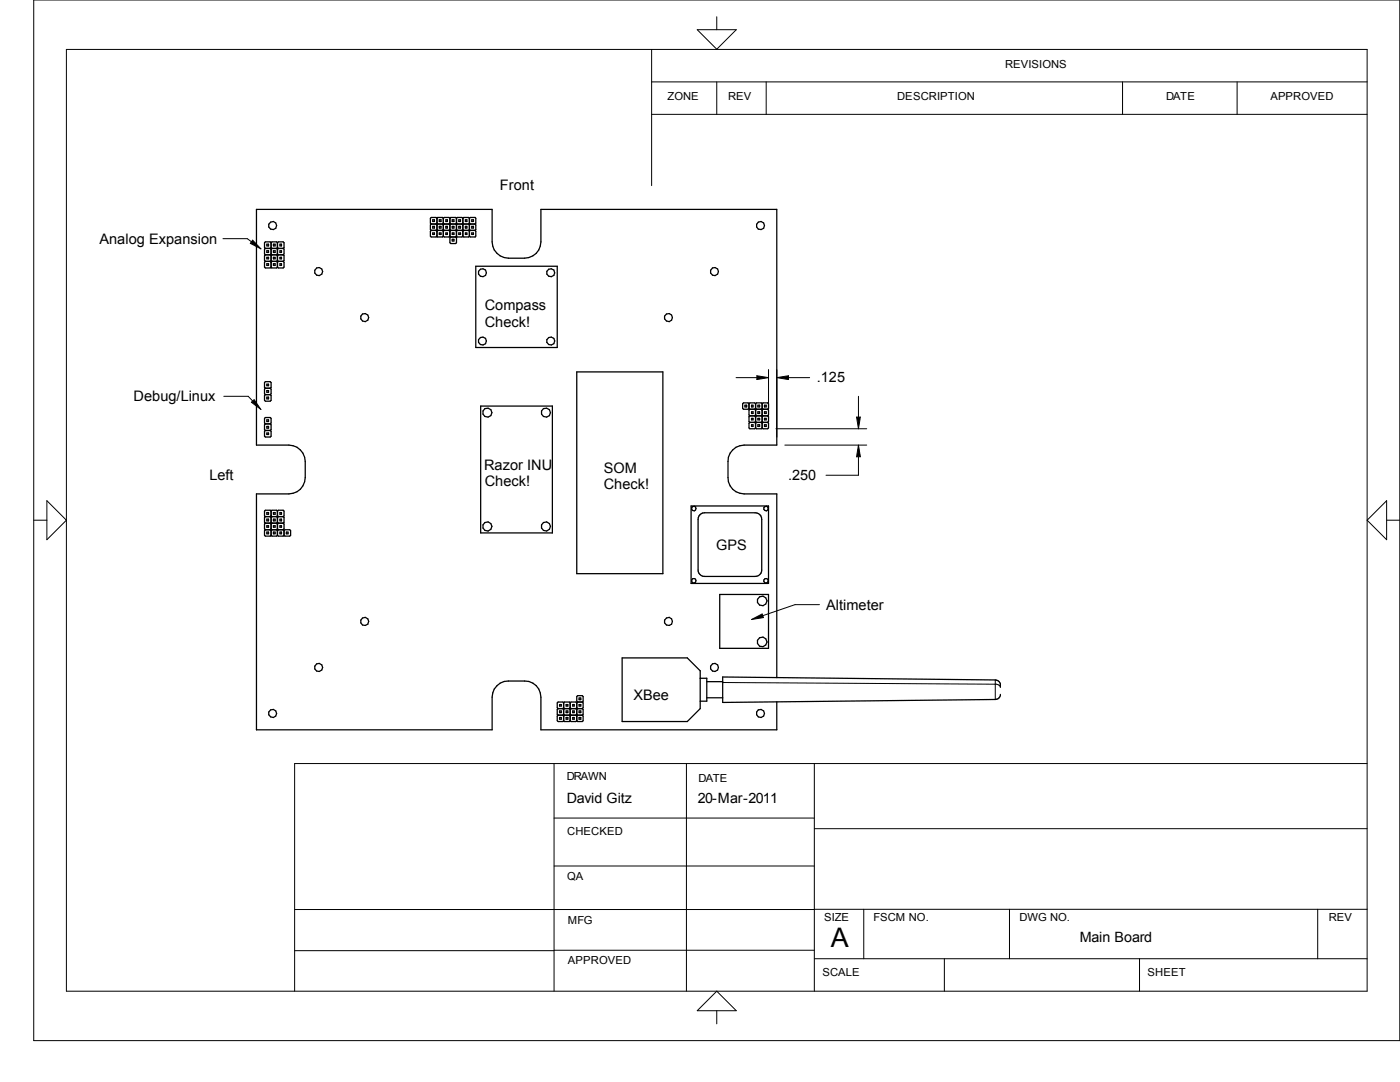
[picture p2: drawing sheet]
<svg xmlns="http://www.w3.org/2000/svg" width="279mm" height="216mm" viewBox="0 0 279 216" stroke-linecap="round" stroke-linejoin="round" font-family="sans-serif">
<g fill="none" stroke="#000" stroke-width=".25">
<path d="M53 52.2l-.2 .1v1l.2 .2h.9l.2-.2M53 52.2h.9M53 50.8h.9M53 49.6l-.2 .1v1l.2 .1M53 50.8l-.2 .2v1l.2 .2M53 49.6h.9M53.3 48.7h.3v.4h-.3zM53.3 50h.3v.4h-.3zM53.3 51.4h.3v.2h-.3zM53.3 52.6h.3v.4h-.3zM53.9 49.6l.2 .1M53.9 52.2l.2 .1"/>
<path d="M53.9 50.8l.2 .2M54.1 53.3l.1 .2h1l.2-.2M54.1 48.4v1M54.1 49.7v1M54.1 51v1M54.1 52.3v1M54.1 48.4l-.2-.1h-.9l-.2 .1v1l.2 .2M54.1 49.4l.2 .2M54.1 48.4l.2-.1h.9l.2 .1M54.1 52l-.2 .2M54.1 50.7l-.2 .1M54.1 49.4l-.2 .2"/>
<path d="M54.1 50.7l.2 .1M54.1 52l.2 .2M54.3 52.2h.9M54.3 50.8h.9M54.3 49.6h.9M54.3 50.8l-.2 .2M54.3 52.2l-.2 .1M54.3 49.6l-.2 .1M54.6 48.7h.3v.4h-.3zM54.6 50h.3v.4h-.3zM54.6 51.4h.3v.2h-.3zM54.6 52.6h.3v.4h-.3z"/>
<path d="M55.2 49.6l.2 .1v1M55.2 50.8l.2 .2M55.2 52.2l.2 .1M55.4 48.4v1M55.4 51v1M55.4 52.3v1M55.4 50.7l.1 .1M55.4 48.4l.1-.1h1l.2 .1v1l-.2 .2M55.4 52l-.2 .2M55.4 49.4l-.2 .2M55.4 49.4l.1 .2M55.4 50.7l-.2 .1"/>
<path d="M55.4 52l.1 .2M55.5 52.2h1M55.5 50.8h1M55.5 52.2l-.1 .1M55.5 49.6h1M55.5 49.6l-.1 .1M55.5 50.8l-.1 .2M55.9 48.7h.3v.4h-.3zM55.9 50h.3v.4h-.3zM55.9 51.4h.3v.2h-.3zM55.9 52.6h.3v.4h-.3zM56.5 52.2l.2 .1v1l-.2 .2h-1l-.1-.2"/>
<path d="M56.5 50.8l.2 .2v1l-.2 .2M56.5 49.6l.2 .1v1l-.2 .1M86.1 46h.9M86.1 46l-.2 .1v1l.2 .2h.9l.2-.2M86.1 44.7l-.2 .2v.9l.2 .2M86.1 44.7h.9M86.4 43.9h.3v.3h-.3zM86.4 45.2h.3v.3h-.3zM86.4 46.5h.3v.3h-.3zM87 46l.2 .1M87 44.7l.2 .2M87.2 43.6v.9"/>
<path d="M87.2 44.9v.9M87.2 46.1v1M87.2 45.8l-.2 .2M87.2 47.1l.1 .2h1l.2-.2M87.2 43.6l-.2-.2h-.9l-.2 .2v.9l.2 .2M87.2 43.6l.1-.2h1l.2 .2M87.2 44.5l.1 .2M87.2 44.5l-.2 .2M87.2 45.8l.1 .2M87.3 46h1M87.3 44.7h1M87.3 44.7l-.1 .2"/>
<path d="M87.3 46l-.1 .1M87.7 43.9h.3v.3h-.3zM87.7 45.2h.3v.3h-.3zM87.7 46.5h.3v.3h-.3zM88.3 44.7l.2 .2M88.3 46l.2 .1M88.5 44.5l-.2 .2M88.5 44.5l.1 .2M88.5 47.1l.1 .2h1l.2-.2M88.5 43.6l.1-.2h1l.2 .2M88.5 43.6v.9M88.5 44.9v.9"/>
<path d="M88.5 46.1v1M88.5 45.8l-.2 .2M88.5 45.8l.1 .2M88.6 46h1M88.6 44.7h1M88.6 46l-.1 .1M88.6 44.7l-.1 .2M89 43.9h.3v.3h-.3zM89 46.5h.3v.3h-.3zM89 45.2h.3v.3h-.3zM89.6 44.7l.2 .2M89.6 46l.2 .1"/>
<path d="M89.8 43.6l.2-.2h.9l.2 .2M89.8 45.8l-.2 .2M89.8 43.6v.9M89.8 44.9v.9M89.8 46.1v1M89.8 44.5l-.2 .2M89.8 44.5l.2 .2M89.8 45.8l.2 .2M89.8 47.1l.2 .2M90 47.3l-.2 .2v.9l.2 .2h.9l.2-.2v-.9l-.2-.2M90 46h.9M90 47.3h.9"/>
<path d="M90 44.7h.9M90 46l-.2 .1M90 44.7l-.2 .2M90.3 43.9h.3v.3h-.3zM90.3 46.5h.3v.3h-.3zM90.3 45.2h.3v.3h-.3zM90.3 47.8h.3v.3h-.3zM90.9 46l.2 .1M90.9 44.7l.2 .2M91.1 44.5l-.2 .2M91.1 45.8l-.2 .2M91.1 43.6v.9"/>
<path d="M91.1 44.9v.9M91.1 46.1v1M91.1 43.6l.1-.2h1l.2 .2M91.1 47.1l.1 .2h1l.2-.2M91.1 45.8l.1 .2M91.1 47.1l-.2 .2M91.1 44.5l.1 .2M91.2 46h1M91.2 44.7h1M91.2 44.7l-.1 .2M91.2 46l-.1 .1M91.6 43.9h.3v.3h-.3z"/>
<path d="M91.6 46.5h.3v.3h-.3zM91.6 45.2h.3v.3h-.3zM92.2 46l.2 .1M92.2 44.7l.2 .2M92.4 44.5l-.2 .2M92.4 43.6l.1-.2h1l.2 .2M92.4 47.1l.1 .2h1l.2-.2M92.4 43.6v.9M92.4 44.9v.9M92.4 46.1v1M92.4 45.8l.1 .2M92.4 44.5l.1 .2"/>
<path d="M92.4 45.8l-.2 .2M92.5 46h1M92.5 44.7h1M92.5 44.7l-.1 .2M92.5 46l-.1 .1M92.9 43.9h.3v.3h-.3zM92.9 45.2h.3v.3h-.3zM92.9 46.5h.3v.3h-.3zM93.5 46l.2 .1M93.5 44.7l.2 .2M93.7 44.5l.2 .2M93.7 43.6l.2-.2h.9l.2 .2v.9l-.2 .2"/>
<path d="M93.7 43.6v.9M93.7 44.8v1M93.7 46.1v1M93.7 45.8l.2 .2M93.7 44.5l-.2 .2M93.7 45.8l-.2 .2M93.9 46h.9M93.9 44.7h.9M93.9 46l-.2 .1M93.9 44.7l-.2 .1M94.1 43.9h.4v.3h-.4zM94.1 46.5h.4v.3h-.4z"/>
<path d="M94.1 45.2h.4v.3h-.4zM94.8 44.7l.2 .2v.9l-.2 .2M94.8 46l.2 .1v1l-.2 .2h-.9l-.2-.2M95 53.1h16.2v16.2h-16.2zM53 77.5l-.2-.2v-1l.2-.1h.9l.2 .1v1l-.2 .2M53 78.7l-.2 .2v1l.2 .2h.9l.2-.2v-1l-.2-.2M53 77.5l-.2 .1v1l.2 .1M53 78.7h.9M53 77.5h.9M53.3 76.7h.3v.3h-.3zM53.3 77.9h.3v.4h-.3zM53.3 79.2h.3v.4h-.3z"/>
<path d="M53.9 77.5l.2 .1v1l-.2 .1M115.1 74.2h17.2v40.3h-17.2zM53 84.6l-.2-.2v-.9l.2-.2h.9l.2 .2v.9l-.2 .2M53 85.9l-.2 .2v.9l.2 .2h.9l.2-.2v-.9l-.2-.2M53 84.6l-.2 .2v.9l.2 .2M53 85.9h.9M53 84.6h.9M53.3 85.1h.3v.3h-.3zM53.3 83.8h.3v.3h-.3zM53.3 86.4h.3v.3h-.3zM53.9 84.6l.2 .2v.9l-.2 .2M95.9 81h14.3v25.3h-14.3z"/>
<path d="M148.7 80.9h.3v.3h-.3zM149.5 80.6l-.2-.2h-.9l-.2 .2v.9l.2 .2h.9l.2-.2M149.5 80.6v.9l.1 .2M149.5 80.6l.1-.2h1l.2 .2M149.6 81.7l-.1 .1v1l.1 .2M149.6 83l-.1 .1v1l.1 .2M149.6 84.3l-.1 .2v.9l.1 .2h1l.2-.2M149.6 81.7h1M149.6 83h1M149.6 84.3h1M150 80.9h.3v.3h-.3zM150 84.8h.3v.3h-.3z"/>
<path d="M150 83.5h.3v.3h-.3zM150 82.2h.3v.3h-.3zM150.6 84.3l.2 .2M150.6 83l.2 .1M150.6 81.7l.2 .1M150.8 84.1l.2 .2M150.8 80.6v.9l.2 .2M150.8 81.8v1M150.8 83.1v1M150.8 84.5v.9M150.8 85.4l.2 .2h.9l.2-.2M150.8 80.6l.2-.2h.9l.2 .2"/>
<path d="M150.8 82.8l.2 .2M150.8 84.1l-.2 .2M150.8 82.8l-.2 .2M150.8 81.5l-.2 .2M151 81.7h.9M151 83h.9M151 83l-.2 .1M151 81.7l-.2 .1M151 84.3h.9M151 84.3l-.2 .2M151.3 80.9h.3v.3h-.3zM151.3 84.8h.3v.3h-.3z"/>
<path d="M151.3 83.5h.3v.3h-.3zM151.3 82.2h.3v.3h-.3zM151.9 81.7l.2 .1M151.9 84.3l.2 .2M151.9 83l.2 .1M152.1 80.6l.2-.2h.9l.2 .2v.9l-.2 .2M152.1 80.6v.9M152.1 81.8v1M152.1 83.1v1M152.1 84.5v.9M152.1 81.5l.2 .2M152.1 84.1l-.2 .2"/>
<path d="M152.1 82.8l.2 .2M152.1 84.1l.2 .2M152.1 82.8l-.2 .2M152.1 81.5l-.2 .2M152.3 81.7h.9M152.3 83h.9M152.3 84.3l-.2 .2M152.3 81.7l-.2 .1M152.3 84.3h.9M152.3 83l-.2 .1M152.6 80.9h.3v.3h-.3zM152.6 84.8h.3v.3h-.3z"/>
<path d="M152.6 83.5h.3v.3h-.3zM152.6 82.2h.3v.3h-.3zM153.2 84.3l.2 .2v.9l-.2 .2h-.9l-.2-.2M153.2 83l.2 .1v1l-.2 .2M153.2 81.7l.2 .1v1l-.2 .2M53 105.7h.9M53 103.1l-.2 .2v.9l.2 .2M53 104.4l-.2 .2v.9l.2 .2M53 105.7l-.2 .2v.9l.2 .2h.9l.2-.2M53 104.4h.9M53 103.1h.9M53.3 103.6h.3v.3h-.3z"/>
<path d="M53.3 102.3h.3v.3h-.3zM53.3 104.9h.3v.3h-.3zM53.3 106.2h.3v.3h-.3zM53.9 104.4l.2 .2M53.9 103.1l.2 .2M53.9 105.7l.2 .2M54.1 105.5l.2 .2M54.1 102v1l.1 .1h1M54.1 103.3v.9M54.1 104.6v.9M54.1 105.9v.9M54.1 102l-.2-.2h-.9l-.2 .2v1l.2 .1"/>
<path d="M54.1 106.8l.2 .2h.9l.2-.2M54.1 105.5l-.2 .2M54.1 102l.2-.2h.9l.2 .2M54.1 102.9l-.2 .2M54.1 104.2l.2 .2M54.1 104.2l-.2 .2M54.3 105.7h.9M54.3 103.1l-.2 .2M54.3 104.4h.9M54.3 105.7l-.2 .2M54.3 104.4l-.2 .2M54.6 102.3h.3v.3h-.3z"/>
<path d="M54.6 103.6h.3v.3h-.3zM54.6 104.9h.3v.3h-.3zM54.6 106.2h.3v.3h-.3zM55.2 103.1l.2 .2M55.2 104.4l.2 .2M55.2 105.7l.2 .2M55.4 106.8l.1 .2h1l.2-.2M55.4 102l.1-.2h1l.2 .2v1l-.2 .1M55.4 102v.9M55.4 103.3v.9M55.4 104.6v.9M55.4 105.9v.9"/>
<path d="M55.4 104.2l-.2 .2M55.4 105.5l-.2 .2M55.4 102.9l.1 .2M55.4 105.5l.1 .2M55.4 102.9l-.2 .2M55.4 104.2l.1 .2M55.5 105.7h1M55.5 104.4h1M55.5 104.4l-.1 .2M55.5 105.7l-.1 .2M55.5 103.1h1M55.5 103.1l-.1 .2"/>
<path d="M55.9 103.6h.3v.3h-.3zM55.9 102.3h.3v.3h-.3zM55.9 104.9h.3v.3h-.3zM55.9 106.2h.3v.3h-.3zM56.5 104.4l.2 .2v.9l-.2 .2M56.5 103.1l.2 .2v.9l-.2 .2M56.5 105.7l.2 .2M56.7 105.9l.2-.2h.9l.2 .2v.9l-.2 .2h-.9l-.2-.2zM57.1 106.2h.4v.3h-.4zM137.9 101h15.5v15.4h-15.5zM139.7 102.7l.9-.4h10.1a1.3 1.3 0 0 1 1.3 1.3v10.1a1.3 1.3 0 0 1-1.3 1.3h-10.1a1.3 1.3 0 0 1-1.3-1.3v-10.1zM143.6 118.6h9.8v10.8h-9.8z"/>
<path d="M115.1 139l.2-.2h.9l.2 .2v.9l-.2 .2h-.9l-.2-.2zM115.6 139.3h.3v.3h-.3zM124.2 131.3h13l2.5 2.6v7.5l-2.5 2.6h-13zM139.7 135.3h1.4v4.6h-1.4M141.1 139.2h3.1M141.1 136h3.1M155 135.2v-36.6h-6.5a3.2 3.2 0 0 1-3.2-3.3v-3.2a3.3 3.3 0 0 1 3.2-3.3h6.5v-47h-47.1v6.5a3.3 3.3 0 0 1-3.2 3.2h-3.2a3.3 3.3 0 0 1-3.3-3.2v-6.5h-47v47h6.5a3.3 3.3 0 0 1 3.2 3.3v3.2a3.3 3.3 0 0 1-3.2 3.3h-6.5v47h47v-6.5a3.3 3.3 0 0 1 3.3-3.2h3.2a3.2 3.2 0 0 1 3.2 3.2v6.5h47.1v-5.6M199.6 137.1a1.16 1.16 0 0 0-.5-1.3l-.5-.1-54.4-.6v5.1l54.4-.6 .7-.3 .3-.7M111.4 141.4l-.2 .2v.9l.2 .2M111.4 142.7l-.2 .2v.9l.2 .2h1l.1-.2M111.4 141.4h.9M111.7 141.9h.3v.3h-.3z"/>
<path d="M111.7 143.2h.3v.3h-.3zM111.7 140.6h.3v.3h-.3zM112.3 142.7l.2 .2M112.3 141.4l.2 .2M112.5 142.5l-.1 .2h-1M112.5 140.3l-.1-.2h-1l-.2 .2v.9l.2 .2M112.5 140.3v.9M112.5 141.6v.9M112.5 142.9v.9M112.5 140.3l.1-.2h1l.2 .2M112.5 141.2l-.2 .2M112.5 141.2l.1 .2"/>
<path d="M112.5 143.8l.1 .2h1l.2-.2M112.5 142.5l.1 .2M112.6 142.7h1M112.6 141.4h1M112.6 141.4l-.1 .2M112.6 142.7l-.1 .2M113 141.9h.3v.3h-.3zM113 143.2h.3v.3h-.3zM113 140.6h.3v.3h-.3zM113.6 142.7l.2 .2M113.6 141.4l.2 .2M113.8 143.8l.2 .2h.9l.2-.2"/>
<path d="M113.8 140.3v.9M113.8 141.6v.9M113.8 142.9v.9M113.8 140.3l.2-.2h.9l.2 .2M113.8 142.5l.2 .2M113.8 142.5l-.2 .2M113.8 141.2l.2 .2M113.8 141.2l-.2 .2M114 142.7h.9M114 141.4h.9M114 142.7l-.2 .2M114 141.4l-.2 .2"/>
<path d="M114.3 141.9h.3v.3h-.3zM114.3 143.2h.3v.3h-.3zM114.3 140.6h.3v.3h-.3zM114.9 141.4l.2 .2M114.9 142.7l.2 .2M115.1 140.3v.9M115.1 141.6v.9M115.1 142.9v.9M115.1 142.5l-.2 .2M115.1 141.2l-.2 .2M115.1 142.5l.2 .2M115.1 141.2l.2 .2"/>
<path d="M115.3 142.7h.9M115.3 141.4h.9M115.3 141.4l-.2 .2M115.3 140.1l-.2 .2M115.3 142.7l-.2 .2M115.6 140.6h.3v.3h-.3zM115.6 141.9h.3v.3h-.3zM115.6 143.2h.3v.3h-.3zM116.2 142.7l.2 .2v.9l-.2 .2h-.9l-.2-.2M116.2 140.1l.2 .2v.9l-.2 .2M116.2 141.4l.2 .2v.9l-.2 .2"/>
<circle cx="54.4" cy="45" r=".81"/>
<circle cx="63.6" cy="54.2" r=".81"/>
<circle cx="96.3" cy="54.4" r=".81"/>
<circle cx="109.9" cy="54.4" r=".81"/>
<circle cx="142.6" cy="54.2" r=".81"/>
<circle cx="151.8" cy="45" r=".81"/>
<circle cx="72.8" cy="63.4" r=".82"/>
<circle cx="96.3" cy="68" r=".81"/>
<circle cx="109.9" cy="68" r=".81"/>
<circle cx="133.4" cy="63.4" r=".82"/>
<circle cx="97.2" cy="82.3" r=".92"/>
<circle cx="108.9" cy="82.3" r=".92"/>
<circle cx="97.2" cy="105.1" r=".92"/>
<circle cx="108.9" cy="105.1" r=".92"/>
<circle cx="138.5" cy="101.5" r=".46"/>
<circle cx="138.5" cy="115.9" r=".46"/>
<circle cx="152.1" cy="119.9" r=".97"/>
<circle cx="152.9" cy="115.9" r=".46"/>
<circle cx="152.9" cy="101.5" r=".45"/>
<circle cx="63.6" cy="133.2" r=".81"/>
<circle cx="72.8" cy="124" r=".81"/>
<circle cx="133.4" cy="124" r=".81"/>
<circle cx="142.6" cy="133.2" r=".81"/>
<circle cx="152.1" cy="128.1" r=".97"/>
<circle cx="54.4" cy="142.4" r=".82"/>
<circle cx="151.8" cy="142.4" r=".82"/>
</g>
<g fill="none" stroke="#000" stroke-width=".2">
<path d="M6.7 0h272.7v207.6h-272.7zM13.3 9.9h259.5v187.9h-259.5zM130 16.3h142.8M130 9.9v27.1M139.1 5.9h7.8l-3.9 3.9zM143 3.3v2.6M143 16.3v6.5M152.9 16.3v6.5M224 16.3v6.5M246.9 16.3v6.5M130 22.8h142.8M44.5 47.6h4.9l.8 .7"/>
<path d="M50.4 47.9l1.7 1.8-2.1-1.1zM44.7 79.1h4.8l.9 .9M146.9 75.4h4.1M151 75l2.4 .4-2.4 .3zM153.4 73.7v10.1M155 73.7v13.5M155 75.4l2.4-.4v.7zM157.4 75.4h4.2M171.3 79.1v4.1M9.4 99.9l3.9 3.9-3.9 3.9zM50.2 80.3l.5-.5 1.4 1.9zM154.9 85.6h18.1"/>
<path d="M156.6 88.8h16.4M170.9 83.2h.8l-.4 2.4zM171.3 91.1v3.7h-6.5M171.3 88.8l.4 2.3h-.8zM276.7 99.9v7.8l-3.9-3.9zM6.7 103.8h2.7M276.7 103.8h2.7M144.2 136.2l54.7 .3 .6 .3 .1 .3M150 123.6l2.1-1.1 .3 .7zM163.5 120.6h-4.8l-6.5 2.3M198.6 135.7v3.8M110.6 152.4v45.4"/>
<path d="M137 152.4v45.4M162.5 152.4v45.4M272.8 152.4h-214v45.4M110.6 172.8h51.9M110.6 163.2h51.9M162.5 165.4h110.3M58.8 189.7h51.8M110.6 189.6h51.9M162.5 191.3h110.3M172.4 181.4v9.9M188.5 191.3v6.5M201.5 181.4v9.9"/>
<path d="M227.4 191.3v6.5M263 181.4v9.9M272.8 181.4l-214 .1M139.1 201.7l3.9-3.9 3.9 3.9zM143 201.7v2.6"/>
</g>
<path d="M50 48h2.1v1.7h-2.1zM50.2 79.8h1.9v1.9h-1.9zM151 75h2.4v.7h-2.4zM155 75h2.4v.7h-2.4zM170.9 83.2h.8v2.4h-.8zM171 88.9h.7v2.2h-.7zM150.1 122.6h2.3v1h-2.3z" fill="#000"/>
<text font-size="5.4" x="165.8" y="189">A</text>
<g font-size="2.9">
<text x="99.8" y="37.9">Front</text>
<text x="19.9" y="48.6">Analog Expansion</text>
<text x="96.7" y="61.9">Compass</text>
<text x="96.7" y="65.2">Check!</text>
<text x="163" y="76.3">.125</text>
<text x="26.6" y="80.1">Debug/Linux</text>
<text x="41.8" y="95.8">Left</text>
<text x="96.6" y="93.8">Razor INU</text>
<text x="120.5" y="94.4">SOM</text>
<text x="157.3" y="95.8">.250</text>
<text x="96.7" y="97">Check!</text>
<text x="120.5" y="97.6">Check!</text>
<text x="142.9" y="109.8">GPS</text>
<text x="164.9" y="121.6">Altimeter</text>
<text x="126.4" y="139.6">XBee</text>
</g>
<g font-size="2.8">
<text x="113.1" y="160.3">David Gitz</text>
<text x="139.3" y="160.2">20-Mar-2011</text>
<text x="215.5" y="187.9">Main Board</text>
</g>
<g font-size="2.2">
<text x="200.6" y="13.6">REVISIONS</text>
<text x="133.2" y="19.9">ZONE</text>
<text x="145.3" y="19.9">REV</text>
<text x="179.1" y="19.9">DESCRIPTION</text>
<text x="232.7" y="19.9">DATE</text>
<text x="253.5" y="19.9">APPROVED</text>
<text x="113.1" y="155.7">DRAWN</text>
<text x="139.4" y="156">DATE</text>
<text x="113.2" y="166.6">CHECKED</text>
<text x="113.2" y="175.7">QA</text>
<text x="113.3" y="184.4">MFG</text>
<text x="164.5" y="183.8">SIZE</text>
<text x="174.3" y="183.8">FSCM NO.</text>
<text x="203.5" y="183.8">DWG NO.</text>
<text x="265.2" y="183.8">REV</text>
<text x="113.3" y="192.4">APPROVED</text>
<text x="164.1" y="194.8">SCALE</text>
<text x="229" y="194.8">SHEET</text>
</g>
</svg>
